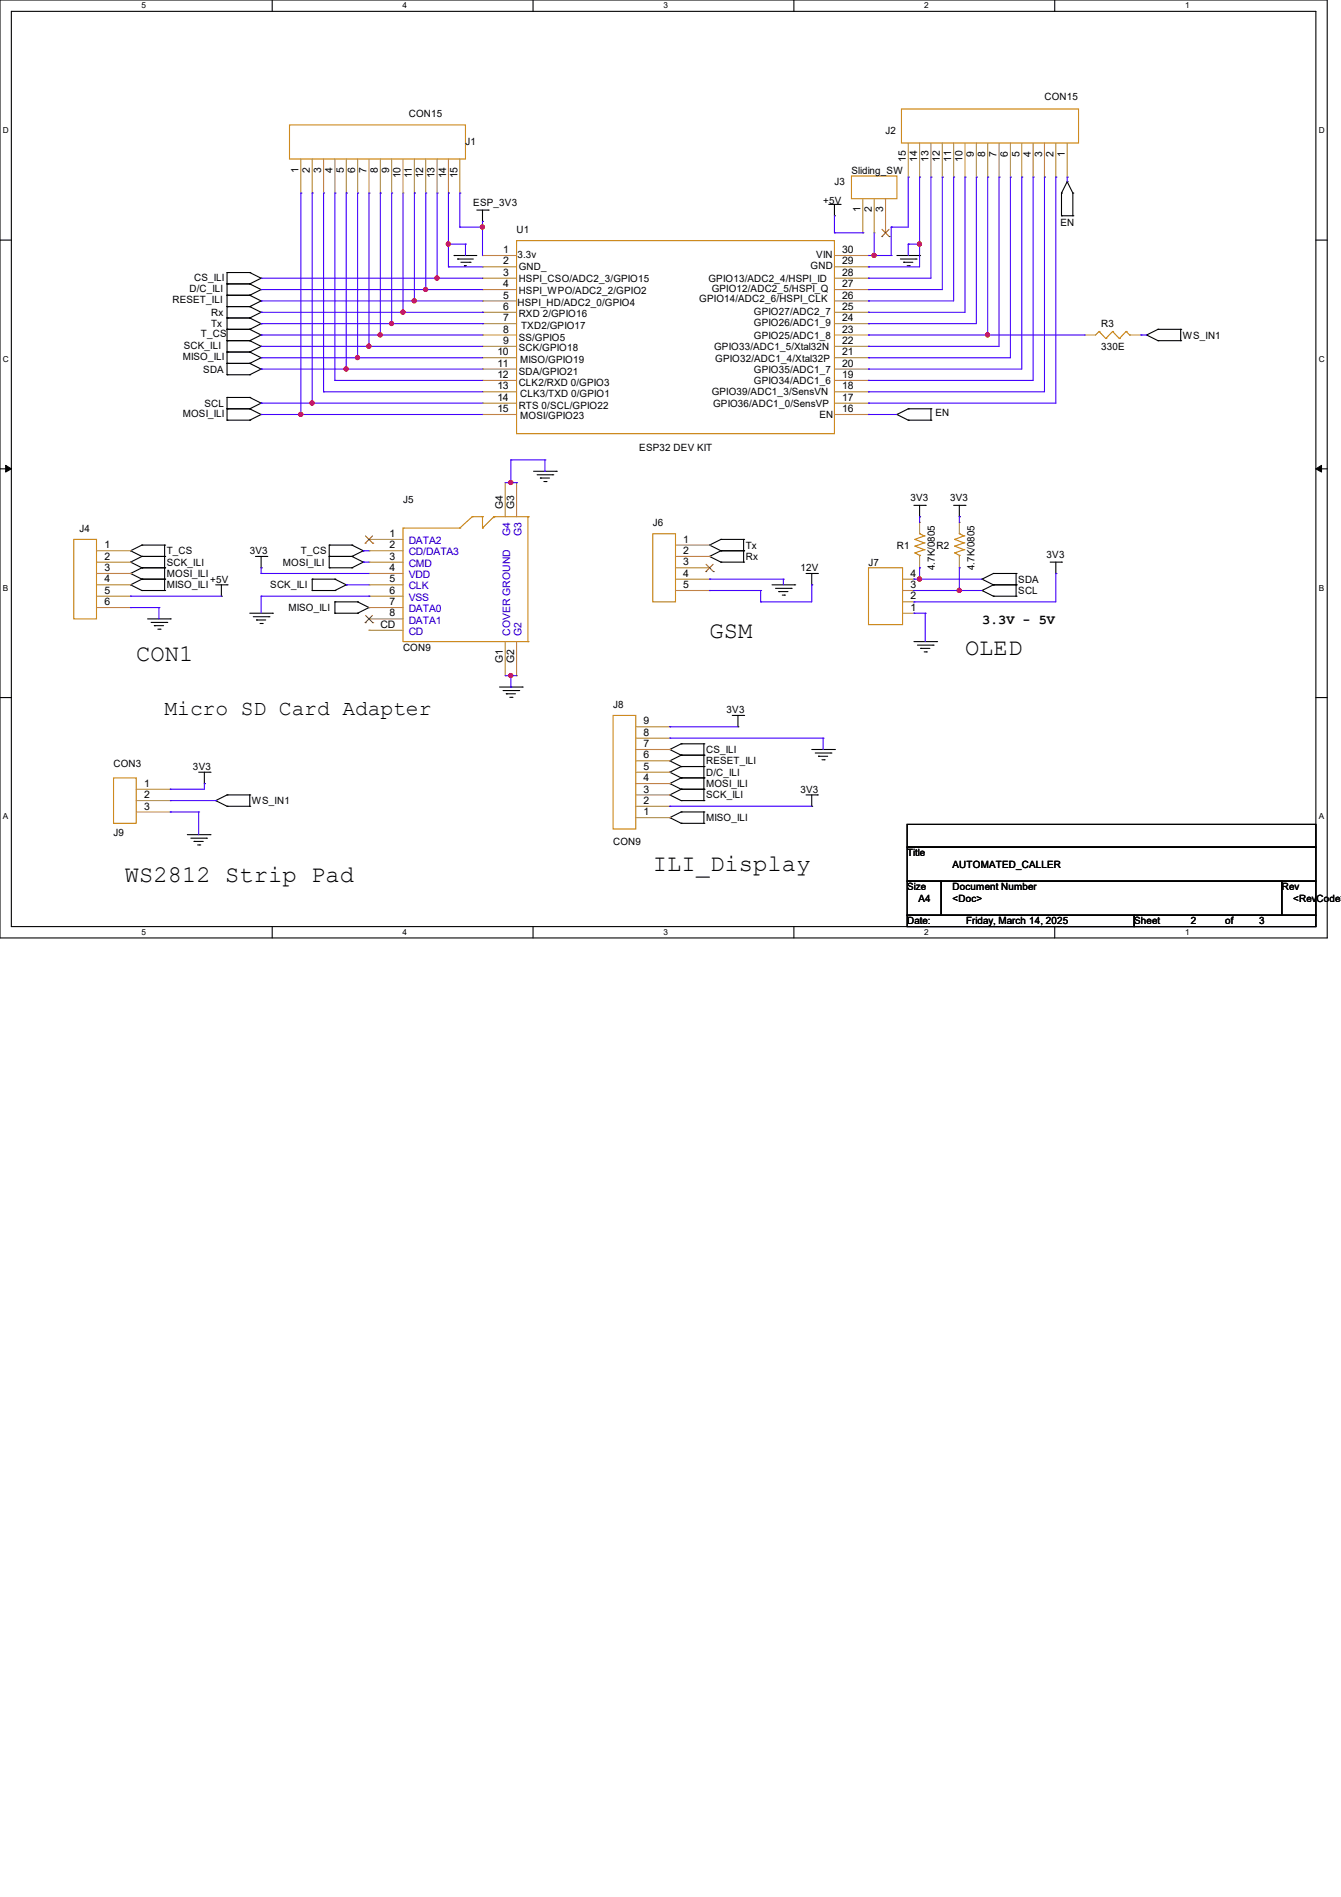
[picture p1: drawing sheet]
<svg xmlns="http://www.w3.org/2000/svg" width="210mm" height="297mm" viewBox="0 0 210 297" stroke-linecap="round" stroke-linejoin="round" font-family="sans-serif">
<path d="M0 0h207.9v146.9h-207.9zM1.8 1.8h204.3v143.3h-204.3z" fill="none" stroke="#000" stroke-width=".17"/>
<g fill="#fff">
<path d="M22.2 .2h.7v1.4h-.7z"/>
<path d="M22.2 145.2h.7v1.4h-.7z"/>
</g>
<path d="M42.6 0v1.8M42.6 145.1v1.8" fill="none" stroke="#000" stroke-width=".17"/>
<g fill="#fff">
<path d="M63 .2h.7v1.4h-.7z"/>
<path d="M63 145.2h.7v1.4h-.7z"/>
</g>
<path d="M83.5 0v1.8M83.5 145.1v1.8" fill="none" stroke="#000" stroke-width=".17"/>
<g fill="#fff">
<path d="M103.9 .2h.7v1.4h-.7z"/>
<path d="M103.9 145.2h.7v1.4h-.7z"/>
</g>
<path d="M124.3 0v1.8M124.3 145.1v1.8" fill="none" stroke="#000" stroke-width=".17"/>
<g fill="#fff">
<path d="M144.7 .2h.7v1.4h-.7z"/>
<path d="M144.7 145.2h.7v1.4h-.7z"/>
</g>
<path d="M165.2 0v1.8M165.2 145.1v1.8" fill="none" stroke="#000" stroke-width=".17"/>
<g fill="#fff">
<path d="M185.6 .2h.7v1.4h-.7z"/>
<path d="M185.6 145.2h.7v1.4h-.7z"/>
<path d="M.5 19.7h.9v1.4h-.9z"/>
<path d="M206.5 19.7h.9v1.4h-.9z"/>
<path d="M.5 55.5h.9v1.4h-.9z"/>
<path d="M206.5 55.5h.9v1.4h-.9z"/>
</g>
<path d="M0 37.6h1.8M206.1 37.6h1.8" fill="none" stroke="#000" stroke-width=".17"/>
<g fill="#fff">
<path d="M.5 91.3h.8v1.4h-.8z"/>
<path d="M206.5 91.3h.8v1.4h-.8z"/>
</g>
<path d="M0 73.4h1.8M206.1 73.4h1.8" fill="none" stroke="#000" stroke-width=".17"/>
<path d="M.9 72.9l.9 .5-.9 .5zM206.1 73.4l.9-.5v1z" fill="#000" stroke="#000" stroke-width=".16"/>
<g fill="#fff">
<path d="M.5 127.1h.8v1.4h-.8z"/>
<path d="M206.5 127.1h.8v1.4h-.8z"/>
</g>
<g fill="none" stroke="#000" stroke-width=".17">
<path d="M74.7 32.9h1.8M75.6 34.7h.1M75.6 32.9v1.8M76.5 32.9h.1M129.8 32h1.8M130.7 33.8h.1M130.7 32v1.8M131.6 32h.1M166.2 33.8h.1M166.2 30.2h.1M166.2 33.8h1.8M166.2 30.2v3.6"/>
<path d="M167.1 28.4h.1M167.1 28.4l.9 1.8M167.1 28.4l-.9 1.8M168 30.2h.1M168 33.8h.1M168 30.2v3.6M35.6 53.3h.1M35.6 51.6h.1M35.6 55.1h.1M35.6 56.9h.1M35.6 58.7h.1M35.6 48h.1"/>
<path d="M35.6 46.2h.1M35.6 44.4h.1M35.6 42.7h.1M35.6 49.8h.1M35.6 51.6h3.5M35.6 53.3h3.5M35.6 42.7v16M35.6 55.1h3.5M35.6 56.9h3.5M35.6 58.7h3.5M35.6 48h3.5M35.6 46.2h3.5"/>
<path d="M35.6 44.4h3.5M35.6 42.7h3.5M35.6 49.8h3.5M39.1 51.6h.1M39.1 53.3h.1M39.1 55.1h.1M39.1 56.9h.1M39.1 58.7h.1M39.1 48h.1M39.1 46.2h.1M39.1 44.4h.1M39.1 42.7h.1"/>
<path d="M39.1 49.8h.1M39.1 51.6l1.8 .9M39.1 53.3l1.8 .9M39.1 55.1l1.8 .9M39.1 56.9l1.8 .9M39.1 46.2l1.8 .9M39.1 44.4l1.8 .9M39.1 42.7l1.8 .9M39.1 48l1.8 .9M39.1 49.8l1.8 .9M40.9 52.5h.1M40.9 54.2h.1"/>
<path d="M40.9 56h.1M40.9 57.8h.1M40.9 47.1h.1M40.9 45.3h.1M40.9 43.6h.1M40.9 48.9h.1M40.9 50.7h.1M40.9 52.5l-1.8 .8M40.9 54.2l-1.8 .9M40.9 56l-1.8 .9M40.9 57.8l-1.8 .9M40.9 47.1l-1.8 .9"/>
<path d="M40.9 45.3l-1.8 .9M40.9 43.6l-1.8 .8M40.9 48.9l-1.8 .9M40.9 50.7l-1.8 .9M71.1 40h.1M71.1 40h3.6M71.7 40.6h.1M71.7 40.6h2.4M72.2 41.1h1.4M72.7 41.6h.1M72.7 41.6h.4M73.6 41.1h.1"/>
<path d="M140.5 40h3.5M141 40.6h2.5M141.5 41.1h.1M141.5 41.1h1.5M142.1 41.6h.3M142.4 41.6h.1M143.5 40.6h.1M144 40h.1M179.6 52.5h.1M179.6 52.5l1.8 .8M181.4 51.6h.1M181.4 53.3h.1"/>
<path d="M181.4 51.6h3.5M181.4 53.3h3.5M181.4 51.6l-1.8 .9M184.9 51.6h.1M184.9 53.3h.1M184.9 51.6v1.7M35.6 62.2h.1M35.6 64h.1M35.6 65.8h.1M35.6 62.2v3.6M35.6 62.2h3.5M35.6 64h3.5"/>
<path d="M35.6 65.8h3.5M39.1 62.2h.1M39.1 64h.1M39.1 65.8h.1M39.1 62.2l1.8 .9M39.1 64l1.8 .9M40.9 63.1h.1M40.9 64.9h.1M40.9 63.1l-1.8 .9M40.9 64.9l-1.8 .9M83.6 73.8h3.5M84.1 74.3h2.5"/>
<path d="M84.6 74.8h.1M84.6 74.8h1.5M85.2 75.4h.3M85.5 75.4h.1M86.6 74.3h.1M87.1 73.8h.1M140.5 64.9h.1M140.5 64.9l1.7 .9M142.2 65.8h.1M142.2 64h.1M142.2 64h3.6M142.2 65.8h3.6"/>
<path d="M142.2 64l-1.7 .9M143.1 79.1h1.8M144 79.1v1.8M144.9 79.1h.1M145.8 65.8h.1M145.8 64h.1M145.8 64v1.8M149.4 79.1h1.7M150.2 79.1v1.8M151.1 79.1h.1M20.4 86.2h.1M20.4 88h.1"/>
<path d="M20.4 89.8h.1M20.4 91.6h.1M20.4 86.2l1.8 .9M20.4 88l1.8 .9M20.4 89.8l1.8 .9M20.4 91.6l1.8 .9M22.2 85.3h.1M22.2 87.1h.1M22.2 88.9h.1M22.2 90.7h.1M22.2 92.5h.1M22.2 85.3l-1.8 .9"/>
<path d="M22.2 85.3h3.6M22.2 87.1h3.6M22.2 87.1l-1.8 .9M22.2 88.9h3.6M22.2 88.9l-1.8 .9M22.2 90.7h3.6M22.2 90.7l-1.8 .9M22.2 92.5h3.6M23.1 96.9h3.6M23.7 97.5h2.4M24.2 98h.1M24.2 98h1.4"/>
<path d="M24.7 98.5h.4M25.1 98.5h.1M25.8 85.3h.1M25.8 87.1h.1M25.8 88.9h.1M25.8 90.7h.1M25.8 92.5h.1M25.8 85.3v7.2M26.1 97.5h.1M26.7 96.9h.1M33.8 91.6h1.8M34.7 93.3h.1"/>
<path d="M34.7 91.6v1.7M35.6 91.6h.1M39.1 96h3.6M39.7 96.6h2.4M40 87.1h1.8M40.2 97.1h.1M40.2 97.1h1.4M40.7 97.6h.4M40.9 88.9h.1M40.9 87.1v1.8M41.1 97.6h.1M41.8 87.1h.1"/>
<path d="M42.1 96.6h.1M42.7 96h.1M48.9 90.7h.1M48.9 92.5h.1M48.9 90.7h3.6M48.9 92.5h3.6M48.9 90.7v1.8M51.6 85.3h.1M51.6 87.1h.1M51.6 88.9h.1M51.6 85.3h3.5M51.6 87.1h3.5"/>
<path d="M51.6 88.9h3.5M51.6 85.3v3.6M52.5 90.7h.1M52.5 92.5h.1M52.5 94.2h.1M52.5 96h.1M52.5 90.7l1.7 .9M52.5 94.2h3.5M52.5 94.2v1.8M52.5 96h3.5M54.2 91.6h.1M54.2 91.6l-1.7 .9"/>
<path d="M55.1 85.3h.1M55.1 87.1h.1M55.1 88.9h.1M55.1 85.3l1.8 .9M55.1 87.1l1.8 .9M56 94.2h.1M56 96h.1M56 94.2l1.8 .9M56.9 86.2h.1M56.9 88h.1M56.9 86.2l-1.8 .9M56.9 88l-1.8 .9"/>
<path d="M57.8 95.1h.1M57.8 95.1l-1.8 .9M111.1 85.3h.1M111.1 87.1h.1M111.1 85.3l1.8 .9M111.1 87.1l1.8 .9M112.9 84.5h.1M112.9 86.2h.1M112.9 88h.1M112.9 84.5l-1.8 .8M112.9 84.5h3.6M112.9 86.2h3.6"/>
<path d="M112.9 86.2l-1.8 .9M112.9 88h3.6M116.5 84.5h.1M116.5 86.2h.1M116.5 88h.1M116.5 84.5v3.5M120.9 91.6h3.6M121.5 92.1h2.4M122 92.6h.1M122 92.6h1.4M122.5 93.2h.4M122.9 93.2h.1"/>
<path d="M123.9 92.1h.1M124.5 91.6h.1M126.2 89.8h1.8M127.1 91.6h.1M127.1 89.8v1.8M128 89.8h.1M144 80.9h.1M150.2 80.9h.1M153.8 90.7h.1M153.8 92.5h.1M153.8 90.7l1.8 .9M153.8 92.5l1.8 .8"/>
<path d="M155.6 89.8h.1M155.6 91.6h.1M155.6 93.3h.1M155.6 89.8l-1.8 .9M155.6 89.8h3.5M155.6 91.6h3.5M155.6 91.6l-1.8 .9M155.6 93.3h3.5M159.1 89.8h.1M159.1 91.6h.1M159.1 93.3h.1M159.1 89.8v3.5"/>
<path d="M164.5 88h1.7M165.4 89.8h.1M165.4 88v1.8M166.2 88h.1M0 109.2h1.8M78.2 107.6h3.6M78.8 108.1h2.4M79.3 108.6h.1M79.3 108.6h1.4M79.8 109.2h.4M80.2 109.2h.1M81.2 108.1h.1"/>
<path d="M81.8 107.6h.1M104.9 117.3h.1M104.9 119.1h.1M104.9 117.3l1.8 .9M104.9 119.1l1.8 .9M106.7 116.5h.1M106.7 118.2h.1M106.7 116.5l-1.8 .8M106.7 116.5h3.5M106.7 118.2h3.5M106.7 118.2l-1.8 .9M110.2 116.5h.1"/>
<path d="M110.2 118.2h.1M110.2 116.5v8.8M114.7 112h1.8M115.6 113.8h.1M115.6 112v1.8M116.5 112h.1M127.1 117.3h3.6M127.7 117.9h2.4M128.2 118.4h.1M128.2 118.4h1.4M128.7 119h.4M129.1 119h.1"/>
<path d="M130.1 117.9h.1M130.7 117.3h.1M143.1 100.5h3.6M143.7 101h2.4M144.2 101.5h.1M144.2 101.5h1.4M144.7 102.1h.4M145.1 102.1h.1M146.1 101h.1M146.7 100.5h.1M206.1 109.2h1.8M29.3 130.7h3.6"/>
<path d="M29.9 131.2h2.4M30.4 131.7h.1M30.4 131.7h1.4M30.9 132.3h.4M31.1 120.9h1.8M31.3 132.3h.1M32 122.7h.1M32 120.9v1.8M32.3 131.2h.1M32.9 130.7h.1M32.9 120.9h.1M33.8 125.3h.1"/>
<path d="M33.8 125.3l1.8 .9M35.6 124.5h.1M35.6 126.2h.1M35.6 124.5l-1.8 .8M35.6 124.5h3.5M35.6 126.2h3.5M39.1 124.5h.1M39.1 126.2h.1M39.1 124.5v1.7M104.9 120.9h.1M104.9 122.7h.1M104.9 124.5h.1"/>
<path d="M104.9 128h.1M104.9 120.9l1.8 .9M104.9 122.7l1.8 .9M104.9 124.5l1.8 .8M104.9 128l1.8 .9M106.7 120h.1M106.7 121.8h.1M106.7 123.6h.1M106.7 125.3h.1M106.7 127.1h.1M106.7 128.9h.1M106.7 120h3.5"/>
<path d="M106.7 120l-1.8 .9M106.7 121.8h3.5M106.7 121.8l-1.8 .9M106.7 123.6h3.5M106.7 123.6l-1.8 .9M106.7 125.3h3.5M106.7 127.1l-1.8 .9M106.7 127.1h3.5M106.7 128.9h3.5M110.2 120h.1M110.2 121.8h.1M110.2 123.6h.1"/>
<path d="M110.2 125.3h.1M110.2 127.1h.1M110.2 128.9h.1M110.2 127.1v1.8M126.2 124.5h1.8M127.1 126.2h.1M127.1 124.5v1.7M128 124.5h.1M142.1 129.1h64v3.5h-64zM142.1 132.6h64v5.4h-64zM142.1 138h5.3v5.3h-5.3zM147.4 138h53.3v5.3h-53.3z"/>
<path d="M200.7 138h5.4v5.3h-5.4zM142.1 143.3h35.5v1.8h-35.5zM177.6 143.3h28.5v1.8h-28.5z"/>
</g>
<g fill="none" stroke="#cc8006" stroke-width=".17">
<path d="M45.3 19.6h27.6v5.3h-27.6zM141.2 17.1h27.7v5.3h-27.7zM80.9 37.7h49.8v30.2h-49.8zM133.3 27.6h7.2v3.5h-7.2zM172.1 51.9h.1M172.1 51.9l-.5 .6M172.1 51.9l1.1 1.1M173.2 53h.1M174.2 51.9h.1M174.2 51.9l-1 1.1M174.2 51.9l1.1 1.1M175.3 53h.1"/>
<path d="M176.4 51.9h.1M176.4 51.9l-1.1 1.1M176.4 51.9l.5 .6M176.9 52.5h.1M11.6 84.5h3.5v12.4h-3.5zM63.1 82.7h.1M63.1 82.7v17.8h19.6M63.3 82.7h8.7M72 82.7h.1M74 80.9h.1M74 80.9l-2 1.8M74 80.9h1.6"/>
<path d="M75.6 80.9h.1M75.6 82.7h.1M75.6 80.9v1.8M77.3 80.9h.1M77.3 80.9h5.5M77.3 80.9l-1.7 1.8M77.3 80.9v.2M82.7 80.9h.1M82.7 80.9v19.6M102.2 83.6h3.6v10.6h-3.6zM136 88.9h5.4v8.9h-5.4zM143.3 86.6h.1"/>
<path d="M143.3 85.5h.1M143.3 84.5h.1M143.3 86.6l.7 .4M143.3 85.5l1.4 .6M143.3 84.5l1.4 .5M144 83.6h.1M144 87h.1M144 83.6l.7 .3M144 87v.1M144.7 86.1h.1M144.7 85h.1M144.7 83.9h.1"/>
<path d="M144.7 86.1l-1.4 .5M144.7 85l-1.4 .5M144.7 83.9l-1.4 .6M149.5 86.6h.1M149.5 85.5h.1M149.5 84.5h.1M149.5 86.6l.7 .4M149.5 85.5l1.5 .6M149.5 84.5l1.5 .5M150.2 83.6h.1M150.2 87h.1M150.2 83.6l.8 .3"/>
<path d="M150.2 87v.1M151 86.1h.1M151 85h.1M151 83.9h.1M151 86.1l-1.5 .5M151 85l-1.5 .5M151 83.9l-1.5 .6M82.7 100.5h.1M96 112h3.6v17.8h-3.6zM17.8 121.8h3.5v7.1h-3.5z"/>
</g>
<g fill="none" stroke="#a84" stroke-width=".17">
<path d="M47.1 30.2h.1M47.1 24.9v5.3M48.9 30.2h.1M48.9 24.9v5.3M50.7 30.2h.1M50.7 24.9v5.3M52.5 30.2h.1M52.5 24.9v5.3M54.2 30.2h.1M54.2 24.9v5.3M56 30.2h.1M56 24.9v5.3"/>
<path d="M57.8 30.2h.1M57.8 24.9v5.3M59.6 30.2h.1M59.6 24.9v5.3M61.3 30.2h.1M61.3 24.9v5.3M63.1 30.2h.1M63.1 24.9v5.3M64.9 30.2h.1M64.9 24.9v5.3M66.7 30.2h.1M66.7 24.9v5.3"/>
<path d="M68.5 30.2h.1M68.5 24.9v5.3M70.2 30.2h.1M70.2 24.9v5.3M72 30.2h.1M72 24.9v5.3M135.1 36.4h.1M135.1 31.1v5.3M136.9 36.4h.1M136.9 31.1v5.3M138.7 36.4h.1M138.7 31.1v5.3"/>
<path d="M142.2 27.7h.1M142.2 22.4v5.3M144 27.7h.1M144 22.4v5.3M145.8 27.7h.1M145.8 22.4v5.3M147.6 27.7h.1M147.6 22.4v5.3M149.4 27.7h.1M149.4 22.4v5.3M151.1 27.7h.1M151.1 22.4v5.3"/>
<path d="M152.9 27.7h.1M152.9 22.4v5.3M154.7 27.7h.1M154.7 22.4v5.3M156.5 27.7h.1M156.5 22.4v5.3M158.2 27.7h.1M158.2 22.4v5.3M160 27.7h.1M160 22.4v5.3M161.8 27.7h.1M161.8 22.4v5.3"/>
<path d="M163.6 27.7h.1M163.6 22.4v5.3M165.4 27.7h.1M165.4 22.4v5.3M167.1 27.7h.1M167.1 22.4v5.3M75.6 57.8h.1M75.6 56h.1M75.6 54.2h.1M75.6 40h.1M75.6 52.5h.1M75.6 41.8h.1"/>
<path d="M75.6 50.7h.1M75.6 59.6h.1M75.6 43.6h.1M75.6 45.3h.1M75.6 48.9h.1M75.6 47.1h.1M75.6 52.5h5.3M75.6 59.6h5.3M75.6 57.8h5.3M75.6 56h5.3M75.6 54.2h5.3M75.6 50.7h5.3"/>
<path d="M75.6 48.9h5.3M75.6 47.1h5.3M75.6 45.3h5.3M75.6 43.6h5.3M75.6 41.8h5.3M75.6 40h5.3M130.7 52.5h5.3M130.7 59.6h5.3M130.7 57.8h5.3M130.7 56h5.3M130.7 54.2h5.3M130.7 50.7h5.3"/>
<path d="M130.7 48.9h5.3M130.7 47.1h5.3M130.7 45.3h5.3M130.7 43.6h5.3M130.7 41.8h5.3M130.7 40h5.3M136 59.6h.1M136 57.8h.1M136 56h.1M136 54.2h.1M136 52.5h.1M136 50.7h.1"/>
<path d="M136 48.9h.1M136 47.1h.1M136 45.3h.1M136 43.6h.1M136 41.8h.1M136 40h.1M169.8 52.5h.1M169.8 52.5h1.8M176.9 52.5h1.8M178.7 52.5h.1M75.6 64.9h.1M75.6 63.1h.1"/>
<path d="M75.6 61.3h.1M75.6 64.9h5.3M75.6 63.1h5.3M75.6 61.3h5.3M79.1 75.6h.1M79.1 75.6v5.3M80.9 75.6h.1M80.9 75.6v5.3M130.7 64.9h5.3M130.7 63.1h5.3M130.7 61.3h5.3M136 64.9h.1"/>
<path d="M136 63.1h.1M136 61.3h.1M15.1 86.2h5.3M15.1 88h5.3M15.1 89.8h5.3M15.1 91.6h5.3M15.1 93.3h5.3M15.1 95.1h5.3M20.4 86.2h.1M20.4 88h.1M20.4 89.8h.1M20.4 91.6h.1"/>
<path d="M20.4 93.3h.1M20.4 95.1h.1M57.8 84.5h.1M57.8 86.2h.1M57.8 88h.1M57.8 89.8h.1M57.8 91.6h.1M57.8 93.3h.1M57.8 95.1h.1M57.8 96.9h.1M57.8 98.7h.1M57.8 84.5h5.3"/>
<path d="M57.8 86.2h5.3M57.8 88h5.3M57.8 89.8h5.3M57.8 91.6h5.3M57.8 93.3h5.3M57.8 95.1h5.3M57.8 96.9h5.3M57.8 98.7h5.3M105.8 90.7h5.3M105.8 92.5h5.3M105.8 85.3h5.3M105.8 87.1h5.3"/>
<path d="M105.8 88.9h5.3M111.1 85.3h.1M111.1 87.1h.1M111.1 88.9h.1M111.1 90.7h.1M111.1 92.5h.1M141.4 90.7h1.7M141.4 92.5h1.7M141.4 94.2h1.7M141.4 96h1.7M143.1 90.7h.1M143.1 92.5h.1"/>
<path d="M143.1 94.2h.1M143.1 96h.1M144 81.8h.1M144 88.9h.1M144 81.8v1.8M144 87.1v1.8M150.2 81.8h.1M150.2 88.9h.1M150.2 81.8v1.8M150.2 87.1v1.8M79.1 105.8h.1M79.1 100.5v5.3"/>
<path d="M80.9 105.8h.1M80.9 100.5v5.3M99.6 119.1h5.3M99.6 117.3h5.3M99.6 115.6h5.3M99.6 113.8h5.3M104.9 119.1h.1M104.9 117.3h.1M104.9 115.6h.1M104.9 113.8h.1M21.3 123.6h5.4M21.3 125.3h5.4"/>
<path d="M21.3 127.1h5.4M26.7 123.6h.1M26.7 125.3h.1M26.7 127.1h.1M99.6 128h5.3M99.6 126.2h5.3M99.6 124.5h5.3M99.6 122.7h5.3M99.6 120.9h5.3M104.9 128h.1M104.9 126.2h.1M104.9 124.5h.1"/>
<path d="M104.9 122.7h.1M104.9 120.9h.1"/>
</g>
<g fill="none" stroke="#804000" stroke-width=".16">
<path d="M138.1 37h.1M138.1 35.9l1.2 1.1M139.2 35.9l-1.1 1.1M139.3 37h.1M57.2 85h.1M57.2 97.5h.1M57.2 83.9l1.2 1.1M57.2 96.4l1.2 1.1M58.3 83.9l-1.1 1.1M58.3 96.4l-1.1 1.1M58.4 85h.1M58.4 97.5h.1"/>
<path d="M110.5 89.5h.1M110.6 88.3l1.1 1.2M111.7 88.3l-1.2 1.2M111.7 89.5h.1"/>
</g>
<g fill="none" stroke="#4200ff" stroke-width=".17">
<path d="M47.1 30.2h.1M47.1 30.2v34.7M48.9 30.2h.1M48.9 30.2v32.9M50.7 30.2h.1M50.7 30.2v31.1M52.5 30.2h.1M52.5 30.2v29.4M54.2 30.2h.1M54.2 30.2v27.6M56 30.2h.1M56 30.2v25.8"/>
<path d="M57.8 30.2h.1M57.8 30.2v24M59.6 30.2h.1M59.6 30.2v22.3M61.3 30.2h.1M61.3 30.2v20.5M63.1 30.2v18.7M64.9 30.2h.1M64.9 30.2v16.9M66.7 30.2h.1M66.7 30.2v15.1M68.5 30.2h.1"/>
<path d="M68.5 30.2v13.4M70.2 30.2h.1M70.2 38.2h.1M70.2 30.2v11.6M70.2 38.2h2.7M72 30.2h.1M72 35.6h.1M72 30.2v5.4M72 35.6h3.6M72.9 38.2h.1M72.9 38.2v1.8M75.6 34.7h.1"/>
<path d="M75.6 35.6h.1M75.6 34.7v5.3M130.7 36.4h.1M130.7 33.8v2.6M130.7 36.4h4.4M135.1 36.4h.1M136.9 36.4v3.6M139.6 35.6h.1M139.6 35.6v4.4M142.2 38.2h.1M142.2 27.7h.1M142.2 27.7v7.9h-2.6"/>
<path d="M142.2 38.2h1.8M142.2 38.2v1.8M144 27.7h.1M144 38.2h.1M144 27.7v14.1h-8M145.8 27.7h.1M145.8 27.7v15.9h-9.8M147.6 27.7h.1M147.6 27.7v17.6h-11.6M149.4 27.7h.1M149.4 27.7v19.4h-13.4M151.1 27.7h.1"/>
<path d="M151.1 27.7v21.2h-15.1M152.9 27.7h.1M152.9 27.7v23h-16.9M154.7 27.7h.1M154.7 27.7v24.8M156.5 27.7h.1M156.5 27.7v26.5h-20.5M158.2 27.7h.1M158.2 27.7v28.3h-22.2M160 27.7h.1M160 27.7v30.1h-24M161.8 27.7h.1"/>
<path d="M161.8 27.7v31.9h-25.8M163.6 27.7h.1M163.6 27.7v33.6h-27.6M165.4 27.7h.1M165.4 27.7v35.4h-29.4M167.1 27.7h.1M167.1 27.7v.7M40.9 52.5h.1M40.9 48.9h.1M40.9 50.7h.1M40.9 57.8h.1M40.9 43.6h34.7"/>
<path d="M40.9 45.3h34.7M40.9 47.1h34.7M40.9 52.5h34.7M40.9 48.9h34.7M40.9 54.2h34.7M40.9 50.7h34.7M40.9 56h34.7M40.9 57.8h34.7M52.5 59.6h.1M52.5 59.6h23.1M54.2 57.8h.1M56 56h.1"/>
<path d="M57.8 54.2h.1M59.6 52.5h.1M63.1 48.9h.1M64.9 47.1h.1M66.7 45.3h.1M68.5 43.6h.1M70.2 41.8h.1M70.2 41.8h5.4M75.6 48.9h.1M75.6 50.7h.1M136 41.8h.1M136 43.6h.1"/>
<path d="M136 45.3h.1M136 47.1h.1M136 48.9h.1M136 50.7h.1M136 52.5h.1M136 54.2h.1M136 56h.1M136 57.8h.1M136 59.6h.1M136 52.5h33.8M136 40h3.6M136.9 40h.1"/>
<path d="M139.6 40h.1M169.8 52.5h.1M178.7 52.5h.1M178.7 52.5h.9M40.9 63.1h.1M40.9 64.9h.1M40.9 63.1h34.7M40.9 64.9h34.7M47.1 64.9h.1M48.9 63.1h.1M50.7 61.3h.1M50.7 61.3h24.9"/>
<path d="M79.1 75.6h1.8M80 75.6h.1M80 72h.1M80 72v3.6M80 72h5.3M80.9 75.6h.1M85.3 72h.1M85.3 73.8h.1M85.3 72v1.8M136 61.3h.1M136 63.1h.1M136 64.9h.1"/>
<path d="M136 64.9h4.5M20.4 93.3h.1M20.4 95.1h.1M20.4 93.3h14.3M20.4 95.1h4.5M24.9 95.1h.1M24.9 95.1v1.8M40.9 93.3h.1M40.9 88.9h.1M40.9 89.8h.1M40.9 93.3h16.9M40.9 88.9v.9"/>
<path d="M40.9 93.3v2.7M40.9 89.8h16.9M54.2 91.6h.1M54.2 91.6h3.6M56.9 86.2h.1M56.9 88h.1M56.9 86.2h.9M56.9 88h.9M57.8 93.3h.1M111.1 90.7h.1M111.1 92.5h.1M111.1 90.7h11.6"/>
<path d="M111.1 92.5h8M119.1 92.5h.1M119.1 94.2h.1M119.1 92.5v1.7M122.7 90.7h.1M122.7 90.7v.9M127.1 91.6h.1M127.1 91.6v2.6h-8M143.1 90.7h.1M143.1 92.5h.1M143.1 94.2h.1M143.1 96h.1"/>
<path d="M143.1 90.7h10.7M143.1 92.5h10.7M143.1 96h1.8M144 80.9h.1M144 88.9h.1M144 90.7h.1M144 80.9v.9M144 88.9v1.8M144.9 96h.1M144.9 96v4.5M150.2 80.9h.1M150.2 88.9h.1"/>
<path d="M150.2 92.5h.1M150.2 80.9v.9M150.2 88.9v3.6M165.4 89.8h.1M165.4 89.8v4.4h-22.3M79.1 105.8h1.8M80 105.8h.1M80 107.6h.1M80 105.8v1.8M104.9 113.8h.1M104.9 115.6h.1M104.9 113.8h10.7"/>
<path d="M104.9 115.6h24M128.9 115.6h.1M128.9 115.6v1.7M26.7 123.6h.1M26.7 127.1h.1M26.7 127.1h4.4M26.7 125.3h7.1M31.1 127.1h.1M31.1 127.1v3.6M32 122.7h.1M32 122.7v.9h-5.3M33.8 125.3h.1"/>
<path d="M104.9 126.2h.1M104.9 126.2h22.2"/>
</g>
<g fill="#f00" stroke="#f00" stroke-width=".17">
<circle cx="154.7" cy="52.4" r=".32"/>
<circle cx="57.8" cy="54.2" r=".32"/>
<circle cx="61.3" cy="50.7" r=".32"/>
<circle cx="63.1" cy="48.9" r=".32"/>
<circle cx="64.9" cy="47.1" r=".32"/>
<circle cx="66.7" cy="45.3" r=".32"/>
<circle cx="75.5" cy="35.5" r=".32"/>
<circle cx="70.2" cy="38.2" r=".32"/>
<circle cx="144" cy="38.2" r=".32"/>
<circle cx="59.5" cy="52.4" r=".32"/>
<circle cx="56" cy="56" r=".32"/>
<circle cx="54.2" cy="57.8" r=".32"/>
<circle cx="48.9" cy="63.1" r=".32"/>
<circle cx="47.1" cy="64.9" r=".32"/>
<circle cx="150.2" cy="92.4" r=".32"/>
<circle cx="144" cy="90.7" r=".32"/>
<circle cx="68.4" cy="43.5" r=".32"/>
<circle cx="80" cy="105.8" r=".32"/>
<circle cx="80" cy="75.5" r=".32"/>
<circle cx="136.9" cy="40" r=".32"/>
</g>
<g font-size="3.7">
<text x="111.1" y="99.9">GSM</text>
<text x="21.3" y="103.5">CON1</text>
<text x="151.1" y="102.6">OLED</text>
<text x="102.2" y="136.4">ILI_Display</text>
<text x="19.6" y="138.1">WS2812 Strip Pad</text>
</g>
<text font-size="3.3" x="25.8" y="112">Micro SD Card Adapter</text>
<text font-size="2.1" x="153.8" y="97.7">3.3V - 5V</text>
<g font-size="1.6">
<text x="163.6" y="15.7">CON15</text>
<text x="64" y="18.3">CON15</text>
<text x="72.9" y="22.8">J1</text>
<text x="138.7" y="21">J2</text>
<text x="46.7" y="27" transform="rotate(-90 46.7 27)">1</text>
<text x="48.5" y="27" transform="rotate(-90 48.5 27)">2</text>
<text x="50.3" y="27" transform="rotate(-90 50.3 27)">3</text>
<text x="52.1" y="27" transform="rotate(-90 52.1 27)">4</text>
<text x="53.8" y="27" transform="rotate(-90 53.8 27)">5</text>
<text x="55.6" y="27" transform="rotate(-90 55.6 27)">6</text>
<text x="57.4" y="27" transform="rotate(-90 57.4 27)">7</text>
<text x="59.2" y="27" transform="rotate(-90 59.2 27)">8</text>
<text x="61" y="27" transform="rotate(-90 61 27)">9</text>
<text x="62.7" y="27.9" transform="rotate(-90 62.7 27.9)">10</text>
<text x="64.5" y="27.9" transform="rotate(-90 64.5 27.9)">11</text>
<text x="66.3" y="27.9" transform="rotate(-90 66.3 27.9)">12</text>
<text x="68.1" y="27.9" transform="rotate(-90 68.1 27.9)">13</text>
<text x="69.9" y="27.9" transform="rotate(-90 69.9 27.9)">14</text>
<text x="71.6" y="27.9" transform="rotate(-90 71.6 27.9)">15</text>
<text x="130.7" y="29">J3</text>
<text x="133.3" y="27.2">Sliding_SW</text>
<text x="141.9" y="25.4" transform="rotate(-90 141.9 25.4)">15</text>
<text x="143.6" y="25.4" transform="rotate(-90 143.6 25.4)">14</text>
<text x="145.4" y="25.4" transform="rotate(-90 145.4 25.4)">13</text>
<text x="147.2" y="25.4" transform="rotate(-90 147.2 25.4)">12</text>
<text x="149" y="25.4" transform="rotate(-90 149 25.4)">11</text>
<text x="150.8" y="25.4" transform="rotate(-90 150.8 25.4)">10</text>
<text x="152.5" y="24.5" transform="rotate(-90 152.5 24.5)">9</text>
<text x="154.3" y="24.5" transform="rotate(-90 154.3 24.5)">8</text>
<text x="156.1" y="24.5" transform="rotate(-90 156.1 24.5)">7</text>
<text x="157.9" y="24.5" transform="rotate(-90 157.9 24.5)">6</text>
<text x="159.6" y="24.5" transform="rotate(-90 159.6 24.5)">5</text>
<text x="161.4" y="24.5" transform="rotate(-90 161.4 24.5)">4</text>
<text x="163.2" y="24.5" transform="rotate(-90 163.2 24.5)">3</text>
<text x="165" y="24.5" transform="rotate(-90 165 24.5)">2</text>
<text x="166.8" y="24.5" transform="rotate(-90 166.8 24.5)">1</text>
<text x="74.1" y="32.2">ESP_3V3</text>
<text x="128.9" y="32">+5V</text>
<text x="134.7" y="33.2" transform="rotate(-90 134.7 33.2)">1</text>
<text x="136.5" y="33.2" transform="rotate(-90 136.5 33.2)">2</text>
<text x="138.3" y="33.2" transform="rotate(-90 138.3 33.2)">3</text>
<text x="166.1" y="35.4">EN</text>
<text x="78.8" y="39.6">1</text>
<text x="78.8" y="41.4">2</text>
<text x="80.9" y="36.4">U1</text>
<text x="81.1" y="40.4">3.3v</text>
<text x="127.8" y="40.4">VIN</text>
<text x="131.9" y="41.4">29</text>
<text x="131.9" y="39.6">30</text>
<text x="27" y="47.5">RESET_ILI</text>
<text x="29.7" y="45.7">D/C_ILI</text>
<text x="30.4" y="43.9">CS_ILI</text>
<text x="78.8" y="43.2">3</text>
<text x="78.8" y="45">4</text>
<text x="78.8" y="46.7">5</text>
<text x="81.1" y="47.8">HSPI_HD/ADC2_0/GPIO4</text>
<text x="81.2" y="42.3">GND_</text>
<text x="81.2" y="44.1">HSPI_CSO/ADC2_3/GPIO15</text>
<text x="81.2" y="46.1">HSPI_WPO/ADC2_2/GPIO2</text>
<text x="109.5" y="47.3">GPIO14/ADC2_6/HSPI_CLK</text>
<text x="111" y="44.1">GPIO13/ADC2_4/HSPI_ID</text>
<text x="111.5" y="45.7">GPIO12/ADC2_5/HSPI_Q</text>
<text x="127" y="42.2">GND</text>
<text x="131.9" y="46.7">26</text>
<text x="131.9" y="45">27</text>
<text x="131.9" y="43.2">28</text>
<text x="31.5" y="52.8">T_CS</text>
<text x="33.1" y="49.4">Rx</text>
<text x="33.1" y="51.2">Tx</text>
<text x="78.8" y="53.8">9</text>
<text x="78.8" y="52.1">8</text>
<text x="78.8" y="50.3">7</text>
<text x="78.8" y="48.5">6</text>
<text x="81.2" y="53.3">SS/GPIO5</text>
<text x="81.2" y="49.6">RXD 2/GPIO16</text>
<text x="81.6" y="51.6">TXD2/GPIO17</text>
<text x="118.1" y="53">GPIO25/ADC1_8</text>
<text x="118.1" y="51.1">GPIO26/ADC1_9</text>
<text x="118.1" y="49.3">GPIO27/ADC2_7</text>
<text x="131.9" y="53.8">22</text>
<text x="131.9" y="52.1">23</text>
<text x="131.9" y="50.3">24</text>
<text x="131.9" y="48.5">25</text>
<text x="172.5" y="51.2">R3</text>
<text x="185.2" y="53">WS_IN1</text>
<text x="28.6" y="56.4">MISO_ILI</text>
<text x="28.8" y="54.6">SCK_ILI</text>
<text x="31.8" y="58.3">SDA</text>
<text x="77.9" y="57.4">11</text>
<text x="77.9" y="55.6">10</text>
<text x="77.9" y="59.2">12</text>
<text x="81.2" y="58.7">SDA/GPIO21</text>
<text x="81.2" y="54.9">SCK/GPIO18</text>
<text x="81.4" y="56.9">MISO/GPIO19</text>
<text x="111.8" y="54.8">GPIO33/ADC1_5/Xtal32N</text>
<text x="112" y="56.7">GPIO32/ADC1_4/Xtal32P</text>
<text x="118.1" y="58.3">GPIO35/ADC1_7</text>
<text x="131.9" y="59.2">19</text>
<text x="131.9" y="57.4">20</text>
<text x="131.9" y="55.6">21</text>
<text x="172.5" y="54.8">330E</text>
<text x="28.6" y="65.3">MOSI_ILI</text>
<text x="32" y="63.7">SCL</text>
<text x="77.9" y="64.5">15</text>
<text x="77.9" y="62.7">14</text>
<text x="77.9" y="61">13</text>
<text x="81.2" y="64">RTS 0/SCL/GPIO22</text>
<text x="81.2" y="60.5">CLK2/RXD 0/GPIO3</text>
<text x="81.4" y="65.6">MOSI/GPIO23</text>
<text x="81.4" y="62.2">CLK3/TXD 0/GPIO1</text>
<text x="111.5" y="61.9">GPIO39/ADC1_3/SensVN</text>
<text x="111.7" y="63.7">GPIO36/ADC1_0/SensVP</text>
<text x="118.1" y="60.1">GPIO34/ADC1_6</text>
<text x="128.4" y="65.4">EN</text>
<text x="131.9" y="64.5">16</text>
<text x="131.9" y="62.7">17</text>
<text x="131.9" y="61">18</text>
<text x="146.5" y="65.1">EN</text>
<text x="100.1" y="70.6">ESP32 DEV KIT</text>
<text x="12.4" y="83.2">J4</text>
<text x="63.1" y="78.8">J5</text>
<text x="78.7" y="79.7" transform="rotate(-90 78.7 79.7)">G4</text>
<text x="80.5" y="79.7" transform="rotate(-90 80.5 79.7)">G3</text>
<text x="102.2" y="82.3">J6</text>
<text x="142.6" y="78.4">3V3</text>
<text x="148.8" y="78.4">3V3</text>
<text x="16.3" y="85.9">1</text>
<text x="16.3" y="87.6">2</text>
<text x="16.3" y="89.4">3</text>
<text x="26.1" y="86.8">T_CS</text>
<text x="26.1" y="88.6">SCK_ILI</text>
<text x="39.1" y="86.8">3V3</text>
<text x="44.3" y="88.6">MOSI_ILI</text>
<text x="47.1" y="86.8">T_CS</text>
<text x="61" y="84.1">1</text>
<text x="61" y="85.9">2</text>
<text x="61" y="87.6">3</text>
<text x="61" y="89.4">4</text>
<text x="107" y="85">1</text>
<text x="107" y="86.7">2</text>
<text x="107" y="88.5">3</text>
<text x="116.8" y="85.9">Tx</text>
<text x="116.8" y="87.7">Rx</text>
<text x="125.3" y="89.4">12V</text>
<text x="136" y="88.6">J7</text>
<text x="140.5" y="85.9">R1</text>
<text x="146.4" y="89.2" transform="rotate(-90 146.4 89.2)">4.7K/0805</text>
<text x="146.7" y="85.9">R2</text>
<text x="152.6" y="89.2" transform="rotate(-90 152.6 89.2)">4.7K/0805</text>
<text x="163.9" y="87.3">3V3</text>
<text x="16.3" y="91.2">4</text>
<text x="16.3" y="93">5</text>
<text x="16.3" y="94.7">6</text>
<text x="26.1" y="90.3">MOSI_ILI</text>
<text x="26.1" y="92.1">MISO_ILI</text>
<text x="32.9" y="91.2">+5V</text>
<text x="42.3" y="92.1">SCK_ILI</text>
<text x="45.2" y="95.7">MISO_ILI</text>
<text x="61" y="91.2">5</text>
<text x="61" y="93">6</text>
<text x="61" y="94.7">7</text>
<text x="107" y="90.3">4</text>
<text x="107" y="92.1">5</text>
<text x="142.6" y="90.3">4</text>
<text x="142.6" y="92.1">3</text>
<text x="142.6" y="93.9">2</text>
<text x="142.6" y="95.6">1</text>
<text x="159.5" y="91.2">SDA</text>
<text x="159.5" y="93">SCL</text>
<text x="59.6" y="98.3">CD</text>
<text x="61" y="96.5">8</text>
<text x="63.1" y="101.9">CON9</text>
<text x="78.7" y="103.8" transform="rotate(-90 78.7 103.8)">G1</text>
<text x="80.5" y="103.8" transform="rotate(-90 80.5 103.8)">G2</text>
<text x="96" y="110.8">J8</text>
<text x="100.8" y="113.4">9</text>
<text x="113.8" y="111.7">3V3</text>
<text x="100.8" y="118.7">6</text>
<text x="100.8" y="117">7</text>
<text x="100.8" y="115.2">8</text>
<text x="110.6" y="117.9">CS_ILI</text>
<text x="110.6" y="119.7">RESET_ILI</text>
<text x="17.8" y="120">CON3</text>
<text x="22.6" y="123.2">1</text>
<text x="22.6" y="125">2</text>
<text x="30.2" y="120.6">3V3</text>
<text x="39.5" y="125.9">WS_IN1</text>
<text x="100.8" y="125.9">2</text>
<text x="100.8" y="124.1">3</text>
<text x="100.8" y="122.3">4</text>
<text x="100.8" y="120.5">5</text>
<text x="110.6" y="121.5">D/C_ILI</text>
<text x="110.6" y="123.2">MOSI_ILI</text>
<text x="110.6" y="125">SCK_ILI</text>
<text x="125.3" y="124.1">3V3</text>
<text x="17.8" y="130.9">J9</text>
<text x="22.6" y="126.7">3</text>
<text x="100.8" y="127.6">1</text>
<text x="110.6" y="128.6">MISO_ILI</text>
<text x="96" y="132.3">CON9</text>
<text x="142.1" y="134.1">Title</text>
<text x="149.2" y="135.8">AUTOMATED_CALLER</text>
<text x="142.1" y="139.4">Size</text>
<text x="143.8" y="141.2">A4</text>
<text x="149.2" y="139.4">Document Number</text>
<text x="149.2" y="141.2">&lt;Doc&gt;</text>
<text x="200.7" y="139.4">Rev</text>
<text x="202.5" y="141.2">&lt;RevCode&gt;</text>
<text x="142.1" y="144.7">Date:</text>
<text x="151.3" y="144.7">Friday, March 14, 2025</text>
<text x="177.6" y="144.7">Sheet</text>
<text x="186.5" y="144.7">2</text>
<text x="191.9" y="144.7">of</text>
<text x="197.2" y="144.7">3</text>
</g>
<g font-size="1.6" fill="#00c">
<text x="79.9" y="83.9" transform="rotate(-90 79.9 83.9)">G4</text>
<text x="81.7" y="83.9" transform="rotate(-90 81.7 83.9)">G3</text>
<text x="64" y="85.2">DATA2</text>
<text x="64" y="87">CD/DATA3</text>
<text x="64" y="88.7">CMD</text>
<text x="64" y="90.5">VDD</text>
<text x="64" y="92.3">CLK</text>
<text x="64" y="94.1">VSS</text>
<text x="64" y="95.8">DATA0</text>
<text x="64" y="97.6">DATA1</text>
<text x="64" y="99.4">CD</text>
<text x="79.9" y="99.6" transform="rotate(-90 79.9 99.6)">COVER GROUND</text>
<text x="81.7" y="99.6" transform="rotate(-90 81.7 99.6)">G2</text>
</g>
<g font-size="1.3">
<text x="22.2" y="1.3">5</text>
<text x="63" y="1.3">4</text>
<text x="103.9" y="1.3">3</text>
<text x="144.7" y="1.3">2</text>
<text x="185.6" y="1.3">1</text>
<text x=".5" y="20.8">D</text>
<text x="206.5" y="20.8">D</text>
<text x=".5" y="56.6">C</text>
<text x="206.5" y="56.6">C</text>
<text x=".5" y="92.5">B</text>
<text x="206.5" y="92.5">B</text>
<text x=".5" y="128.3">A</text>
<text x="206.5" y="128.3">A</text>
<text x="22.2" y="146.4">5</text>
<text x="63" y="146.4">4</text>
<text x="103.9" y="146.4">3</text>
<text x="144.7" y="146.4">2</text>
<text x="185.6" y="146.4">1</text>
</g>
</svg>
